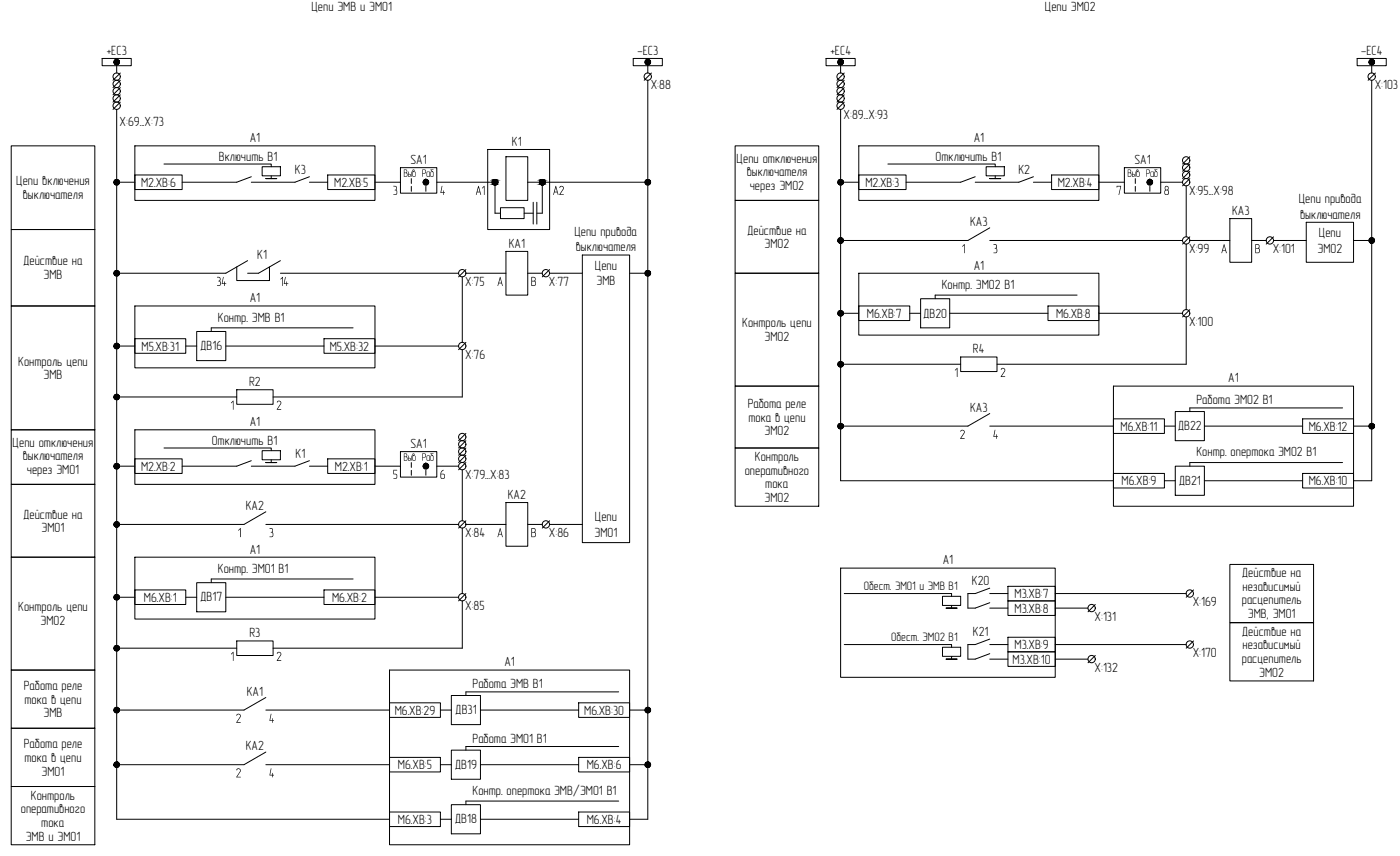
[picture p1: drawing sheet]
<svg xmlns="http://www.w3.org/2000/svg" width="385mm" height="235mm" viewBox="0 0 385 235" stroke-linecap="round" stroke-linejoin="round" font-family="sans-serif">
<g fill="none" stroke="#000" stroke-width=".27">
<path d="M28.1 16.1h8v1.9h-8zM32.1 17.1v3M174.1 16.1h8v1.9h-8zM178.1 17.1v3M227.1 16.1h8v1.9h-8zM231.1 17.1v3M373.1 16.1h8v1.9h-8zM377.1 17.1v3M32.1 30.1v194.9h75M33.1 20.1l-2 2M33.1 22.1l-2 2M33.1 24.1l-2 2"/>
<path d="M33.1 26.1l-2 2M33.1 28.1l-2 2M178.1 22.1v202.9h-5M179.1 20.1l-2 2M231.1 30.1v102h75M232.1 20.1l-2 2M232.1 22.1l-2 2M232.1 24.1l-2 2M232.1 26.1l-2 2M232.1 28.1l-2 2M377.1 22.1v110h-5M378.1 20.1l-2 2"/>
<path d="M3.1 40.1h23v23h-23zM32.1 50.1h5M37.1 48.1h13v4h-13zM37.1 40.1h66v14.9h-66zM45.1 45.1h29.5v.7M69.1 48.6l-4 1.5h-15M72.1 45.8h5v2.5h-5zM74.6 48.3v.8M76.1 49.1h-3h3M85.1 48.6l-4 1.5h-12M85.1 50.1h5M90.1 48.1h13v4h-13z"/>
<path d="M103.1 50.1h7M110.1 46.1h10v7h-10zM113.1 49.1v1.3M113.1 51.2v1.4M117.1 49.1v1.3M117.1 51.2v1.4M120.1 50.1h15M134.1 41.1h17v22h-17zM136.1 50.1v8.5h1.5M137.6 57.1h6.5v2.9h-6.5zM139.1 43h6v12h-6zM144.1 58.6h2.5"/>
<path d="M145.1 50.1h33M146.6 55.6v5.9M147.6 55.6v5.9M149.1 50.1v8.5h-1.5M202.1 40.1h23v14.9h-23zM202.1 55h23v20.1h-23zM231.1 50.1h5M236.1 40.1h66v14.9h-66zM236.1 48.1h13v4h-13zM244.1 45.1h29.5v.7M268.1 48.6l-4 1.5h-15M271.1 45.8h5v2.5h-5z"/>
<path d="M273.6 48.3v.8M275.1 49.1h-3h3M284.1 48.6l-4 1.5h-12M284.1 50.1h5M289.1 48.1h13v4h-13zM302.1 50.1h7M309.1 46.1h10v7h-10zM312.1 49.1v1.3M312.1 51.2v1.4M316.1 49.1v1.3M316.1 51.2v1.4M319.1 50.1h6"/>
<path d="M326.1 51v14.1M327.1 49.1l-2 1.9M327.1 47l-2 2.1M327.1 45.1l-2 1.9M327.1 43l-2 2.1M3.1 63.1h23v20.9h-23zM65.1 73.3v3.8h9v-3.8M68.1 71.6l-6 3.5h-30M77.1 71.6l-6 3.5h-3M77.1 75.1h49M127.1 76v18.1M128.1 74.1l-2 1.9"/>
<path d="M128.1 75.1h11M139.1 69.1h6v12h-6zM145.1 75.1h4M151.1 75.1h9M151.1 74.1l-2 1.9M160.1 70.1h13v79h-13zM173.1 75.1h5M202.1 75.1h23v31h-23zM236.1 75.1h66v16.9h-66zM272.1 62.6l-6 3.5h-35M272.1 66.1h53M326.1 67.1v18"/>
<path d="M327.1 66.1h11M327.1 65.1l-2 2M338.1 60h6v12h-6zM344.1 66.1h4M350.1 66.1h9M350.1 65.1l-2 2M359.1 61.1h13v10.9h-13zM372.1 66.1h5M3.1 84h23v34.1h-23zM32.1 95.1h5M37.1 84h66v17h-66zM37.1 93h14v4h-14z"/>
<path d="M51.1 95.1h3M54.1 91.1h8v8h-8zM62.1 95.1h27M89.1 93h14v4h-14zM97.1 90.1h-39v1M103.1 95.1h23M127.1 96v13h-52M128.1 94.1l-2 1.9M231.1 86.1h5M236.1 84h14v4h-14zM250.1 86.1h3M253.1 82.1h8v8h-8z"/>
<path d="M261.1 86.1h27M264.1 98.1h10v4h-10zM288.1 84h14v4h-14zM296.1 81.1h-39v1M302.1 86.1h23M326.1 87.1v12.9h-52M327.1 85.1l-2 2M3.1 118.1h23v14.9h-23zM32.1 109h33M37.1 118.1h66v14.9h-66zM65.1 107.1h10v4h-10zM128.1 119.1l-2 1.9"/>
<path d="M202.1 106.1h23v17h-23zM231.1 100h33M272.1 113.6l-6 3.4h-35M272.1 117h34M306.1 106.1h66v33h-66zM306.1 115.1h14v4h-14zM320.1 117h3M323.1 113h8v8h-8zM331.1 117h27M358.1 115.1h14v4h-14zM369.1 112.1h-42v.9M372.1 117h5"/>
<path d="M3.1 133h23v20.1h-23zM32.1 128.1h5M37.1 126h13v4h-13zM45.1 123.1h29.5v.7M69.1 126.6l-4 1.5h-15M72.1 123.8h5v2.5h-5zM74.6 126.3v.8M76.1 127.1h-3h3M85.1 126.6l-4 1.5h-12M85.1 128.1h5M90.1 126h13v4h-13zM103.1 128.1h7"/>
<path d="M110.1 124.1h10v7h-10zM113.1 127.1v1.3M113.1 129.2v1.4M117.1 127.1v1.3M117.1 129.2v1.4M120.1 128.1h6M127.1 129v14.1M128.1 127.1l-2 1.9M128.1 125l-2 2.1M128.1 123.1l-2 1.9M128.1 121l-2 2.1M139.1 138h6v12h-6z"/>
<path d="M202.1 123.1h23v16h-23zM306.1 130h14v4h-14zM320.1 132.1h3M323.1 128.1h8v8h-8zM331.1 132.1h27M358.1 130h14v4h-14zM369.1 127.1h-42v1M3.1 153.1h23v31h-23zM37.1 153.1h66v16.9h-66zM73.1 140.6l-6 3.5h-35M73.1 144.1h53M97.1 159h-39v1.1"/>
<path d="M127.1 145v18M128.1 144.1h11M128.1 143.1l-2 1.9M145.1 144.1h4M151.1 144.1h9M151.1 143.1l-2 1.9M231.1 156.1h59v29.9h-59zM338.1 155h23v16h-23zM32.1 164.1h5M32.1 178h33M37.1 162h14v4h-14zM51.1 164.1h3"/>
<path d="M54.1 160.1h8v8h-8zM62.1 164.1h27M65.1 176.1h10v4h-10zM89.1 162h14v4h-14zM103.1 164.1h23M127.1 165.1v12.9h-52M128.1 163l-2 2.1M232.1 163h29.5v.8M232.1 177.1h29.5v.7M259.1 163.8h5v2.5h-5zM259.1 177.8h5v2.5h-5zM261.6 166.3v.7"/>
<path d="M263.1 167h-3h3M272.1 161.6l-4 1.4h-2v4h2l4-1.4M272.1 175.6l-4 1.5h-2v4h2l4-1.5M272.1 163h5M272.1 167h5M272.1 177.1h5M277.1 161.1h13v4h-13zM277.1 165.1h13v4h-13zM277.1 175h13v4h-13zM277.1 179h13v4h-13zM290.1 163h36M290.1 167h9"/>
<path d="M290.1 177.1h36M301.1 166l-2 2.1M328.1 162l-2 2.1M328.1 176.1l-2 1.9M338.1 171h23v16h-23zM3.1 184.1h23v15.9h-23zM73.1 191.6l-6 3.4h-35M73.1 195h34M107.1 184.1h66v47.9h-66zM107.1 193.1h14v4h-14zM121.1 195h3M124.1 191h8v8h-8z"/>
<path d="M132.1 195h27M159.1 193.1h14v4h-14zM170.1 190.1h-42v.9M173.1 195h5M261.6 180.3v.8M263.1 181.1h-3h3M272.1 181.1h5M290.1 181.1h9M301.1 180.1l-2 1.9M3.1 200h23v16h-23zM3.1 216h23v16h-23zM73.1 206.6l-6 3.5h-35"/>
<path d="M73.1 210.1h34M107.1 208h14v4h-14zM121.1 210.1h3M124.1 206.1h8v8h-8zM132.1 210.1h27M159.1 208h14v4h-14zM170.1 205.1h-42v1M173.1 210.1h5M107.1 223h14v4h-14zM121.1 225h3M124.1 221h8v8h-8zM132.1 225h27"/>
<path d="M159.1 223h14v4h-14zM170.1 220h-42v1"/>
<circle cx="32.1" cy="21" r="1.01"/>
<circle cx="32.1" cy="23.1" r="1.01"/>
<circle cx="32.1" cy="25" r="1.01"/>
<circle cx="32.1" cy="27" r="1.01"/>
<circle cx="32.1" cy="29" r="1.01"/>
<circle cx="178.1" cy="21" r="1.01"/>
<circle cx="231.1" cy="21" r="1.01"/>
<circle cx="231.1" cy="25" r="1.01"/>
<circle cx="231.1" cy="27" r="1.01"/>
<circle cx="231.1" cy="29" r="1.01"/>
<circle cx="231.1" cy="23.1" r="1.01"/>
<circle cx="377" cy="21" r="1.01"/>
<circle cx="136.1" cy="50" r=".75"/>
<circle cx="149.1" cy="50" r=".75"/>
<circle cx="326.1" cy="50" r="1.01"/>
<circle cx="326.1" cy="48.1" r="1.01"/>
<circle cx="326.1" cy="44.1" r="1.01"/>
<circle cx="326.1" cy="46" r="1.01"/>
<circle cx="127.1" cy="75" r="1.01"/>
<circle cx="150" cy="75" r="1.01"/>
<circle cx="326.1" cy="66" r="1.01"/>
<circle cx="349.1" cy="66" r="1.01"/>
<circle cx="127.1" cy="95" r="1.01"/>
<circle cx="326.1" cy="86" r="1.01"/>
<circle cx="127.1" cy="128" r="1.01"/>
<circle cx="127.1" cy="122.1" r="1.01"/>
<circle cx="127.1" cy="120" r="1.01"/>
<circle cx="127.1" cy="126" r="1.01"/>
<circle cx="127.1" cy="124" r="1.01"/>
<circle cx="127.1" cy="144" r="1.01"/>
<circle cx="150" cy="144" r="1.01"/>
<circle cx="127.1" cy="164" r="1.01"/>
<circle cx="300.1" cy="167" r="1.01"/>
<circle cx="327" cy="177" r="1.01"/>
<circle cx="327" cy="163" r="1.01"/>
<circle cx="300.1" cy="181" r="1.01"/>
</g>
<g fill="#000" stroke="#000" stroke-width=".27">
<path d="M135.9 50.8h.3zM136 49.3h.2zM148.9 50.8h.3zM149 49.3h.1z"/>
<path d="M31.4 16.8l-.1 .3h.8zM31.3 17.1h.8l-.7 .2zM31.4 17.3l.1 .2 .6-.4z"/>
<path d="M31.5 17.5l.1 .2 .5-.6zM32.1 17.1l-.3 .7-.2-.1zM32.1 17.1l-.3 .7h.3z"/>
<path d="M31.6 16.4l.5 .7-.3-.8zM31.6 16.4l.5 .7-.6-.5zM31.5 16.6l-.1 .2 .7 .3z"/>
<path d="M32.1 17.1v.7h.2zM32.1 17.1l.4 .6-.2 .1zM32.1 17.1l.4 .6 .2-.2z"/>
<path d="M32.3 16.3l-.2 .8 .4-.7zM32.1 16.3h.2l-.2 .8zM31.8 16.3l.3 .8v-.8z"/>
<path d="M32.1 17.1l.6 .4 .1-.2zM32.1 17.1h.7v.2z"/>
<path d="M32.1 17.1h.7v-.3zM32.1 17.1l.6-.5 .1 .2zM32.5 16.4l-.4 .7 .6-.5z"/>
<path d="M177.3 16.8v.3h.8zM177.3 17.1h.8l-.8 .2zM177.3 17.3l.1 .2 .7-.4z"/>
<path d="M177.4 17.5l.2 .2 .5-.6zM178.1 17.1l-.3 .7-.2-.1zM178.1 17.1l-.3 .7h.3z"/>
<path d="M177.6 16.4l.5 .7-.3-.8zM177.4 16.6l.2-.2 .5 .7zM177.4 16.6l-.1 .2 .8 .3z"/>
<path d="M178.1 17.1v.7h.2zM178.1 17.1l.4 .6-.2 .1zM178.1 17.1l.4 .6 .2-.2z"/>
<path d="M178.3 16.3l-.2 .8 .4-.7zM178.1 16.3h.2l-.2 .8zM177.8 16.3l.3 .8v-.8z"/>
<path d="M178.1 17.1l.6 .4 .1-.2zM178.1 17.1h.7v.2z"/>
<path d="M178.1 17.1h.7v-.3zM178.1 17.1l.6-.5 .1 .2zM178.5 16.4l-.4 .7 .6-.5z"/>
<path d="M230.3 16.8v.3h.8zM230.3 17.1h.8l-.8 .2zM230.3 17.3l.2 .2 .6-.4z"/>
<path d="M230.5 17.5l.1 .2 .5-.6zM231.1 17.1l-.3 .7-.2-.1zM231.1 17.1l-.3 .7h.3z"/>
<path d="M230.6 16.4l.5 .7-.3-.8zM230.5 16.6l.1-.2 .5 .7zM230.5 16.6l-.2 .2 .8 .3z"/>
<path d="M231.1 17.1v.7h.2zM231.1 17.1l.4 .6-.2 .1zM231.1 17.1l.4 .6 .2-.2z"/>
<path d="M231.3 16.3l-.2 .8 .4-.7zM231.1 16.3h.2l-.2 .8zM230.8 16.3l.3 .8v-.8z"/>
<path d="M231.1 17.1l.6 .4 .1-.2zM231.1 17.1h.7v.2z"/>
<path d="M231.1 17.1h.7v-.3zM231.1 17.1l.6-.5 .1 .2zM231.5 16.4l-.4 .7 .6-.5z"/>
<path d="M376.4 16.8l-.1 .3h.8zM376.3 17.1h.8l-.7 .2zM376.4 17.3l.1 .2 .6-.4z"/>
<path d="M376.5 17.5l.1 .2 .5-.6zM377.1 17.1l-.3 .7-.2-.1zM377.1 17.1l-.3 .7h.3z"/>
<path d="M376.6 16.4l.5 .7-.3-.8zM376.5 16.6l.1-.2 .5 .7zM376.5 16.6l-.1 .2 .7 .3z"/>
<path d="M377.1 17.1v.7h.2zM377.1 17.1l.4 .6-.2 .1zM377.1 17.1l.4 .6 .2-.2z"/>
<path d="M377.3 16.3l-.2 .8 .4-.7zM377.1 16.3h.2l-.2 .8zM376.8 16.3l.3 .8v-.8z"/>
<path d="M377.1 17.1l.6 .4 .1-.2zM377.1 17.1h.7v.2z"/>
<path d="M377.1 17.1h.7v-.3zM377.1 17.1l.6-.5 .1 .2zM377.5 16.4l-.4 .7 .6-.5z"/>
<path d="M31.4 49.8l-.1 .3h.8zM31.3 50.1h.8l-.7 .2zM31.4 50.3l.1 .2 .6-.4z"/>
<path d="M31.5 50.5l.1 .2 .5-.6zM32.1 50.1l-.3 .7-.2-.1zM32.1 50.1l-.3 .7h.3z"/>
<path d="M31.6 49.4l.5 .7-.3-.8zM31.6 49.4l.5 .7-.6-.5zM31.5 49.6l-.1 .2 .7 .3z"/>
<path d="M32.1 50.1v.7h.2zM32.1 50.1l.4 .6-.2 .1zM32.1 50.1l.4 .6 .2-.2z"/>
<path d="M32.3 49.3l-.2 .8 .4-.7zM32.1 49.3h.2l-.2 .8zM31.8 49.3l.3 .8v-.8z"/>
<path d="M32.1 50.1l.6 .4 .1-.2zM32.1 50.1h.7v.2z"/>
<path d="M32.1 50.1h.7v-.3zM32.1 50.1l.6-.5 .1 .2zM32.5 49.4l-.4 .7 .6-.5z"/>
<path d="M116.4 49.8l-.1 .3h.8zM116.3 50.1h.8l-.7 .2zM116.4 50.3l.1 .2 .6-.4z"/>
<path d="M116.5 50.5l.1 .2 .5-.6zM117.1 50.1l-.3 .7-.2-.1zM117.1 50.1l-.3 .7h.3z"/>
<path d="M116.6 49.4l.5 .7-.3-.8zM116.6 49.4l.5 .7-.6-.5zM116.5 49.6l-.1 .2 .7 .3z"/>
<path d="M117.1 50.1v.7h.2zM117.1 50.1l.4 .6-.2 .1zM117.1 50.1l.4 .6 .2-.2z"/>
<path d="M117.3 49.3l-.2 .8 .4-.7zM117.1 49.3h.2l-.2 .8zM116.8 49.3l.3 .8v-.8z"/>
<path d="M117.1 50.1l.6 .4 .1-.2zM117.1 50.1h.7v.2z"/>
<path d="M117.1 50.1h.7v-.3zM117.1 50.1l.6-.5 .1 .2zM117.5 49.4l-.4 .7 .6-.5z"/>
<path d="M135.9 50.8h.3zM136 50.8h.2z"/>
<path d="M136 49.3h.2zM135.9 49.3h.3z"/>
<path d="M135.9 49.3l.4 .1zM135.8 49.4h.5z"/>
<path d="M135.8 49.4h.6zM135.8 49.4h.6z"/>
<path d="M135.8 50.8h.5zM135.8 50.8h.4z"/>
<path d="M135.8 49.4h.6zM135.7 49.4h.7z"/>
<path d="M135.8 50.7h.6zM135.8 50.7l.5 .1z"/>
<path d="M135.7 49.4h.8zM135.7 49.4h.8z"/>
<path d="M135.7 50.7h.7zM135.7 50.7h.7z"/>
<path d="M135.6 49.4l1 .1zM135.6 49.5h1z"/>
<path d="M135.6 50.7h.9zM135.6 50.7h.8z"/>
<path d="M135.6 49.5h1zM135.5 49.5h1.1z"/>
<path d="M135.6 50.6h1zM135.6 50.6l.9 .1z"/>
<path d="M135.5 49.5l1.2 .1zM135.5 49.5l1.2 .1z"/>
<path d="M135.5 50.6h1.1zM135.5 50.6h1.1z"/>
<path d="M135.5 49.6l1.2 .1zM135.5 49.6l1.2 .1z"/>
<path d="M135.5 50.5h1.2zM135.5 50.5l1.1 .1z"/>
<path d="M135.4 49.7h1.3zM135.4 49.7h1.3z"/>
<path d="M135.4 50.5h1.3zM135.4 50.5h1.3z"/>
<path d="M135.4 49.7l1.4 .1zM135.4 49.7l1.4 .1z"/>
<path d="M135.4 50.4h1.3zM135.4 50.4l1.3 .1z"/>
<path d="M135.4 49.8h1.4zM135.4 49.8h1.4z"/>
<path d="M135.4 50.3h1.4zM135.4 50.3l1.3 .1z"/>
<path d="M135.3 49.8l1.5 .1zM135.3 49.8l1.5 .1z"/>
<path d="M135.3 50.3h1.5zM135.3 50.3h1.5z"/>
<path d="M135.3 49.9l1.5 .1zM135.3 49.9l1.5 .1z"/>
<path d="M135.3 50l1.5 .1zM135.3 50l1.5 .1z"/>
<path d="M135.3 50.1h1.5zM135.3 50.1h1.5z"/>
<path d="M135.3 50.1l1.5 .1zM135.3 50.1l1.5 .1z"/>
<path d="M135.3 50.2h1.5zM135.3 50.2l1.5 .1z"/>
<path d="M148.9 50.8h.2zM149 50.8h.1z"/>
<path d="M149 49.3h.2zM148.9 49.3h.3z"/>
<path d="M148.9 49.3l.4 .1zM148.8 49.4h.5z"/>
<path d="M148.8 49.4h.6zM148.8 49.4h.6z"/>
<path d="M148.8 50.8h.5zM148.8 50.8h.4z"/>
<path d="M148.8 49.4h.6zM148.7 49.4h.7z"/>
<path d="M148.8 50.7h.6zM148.8 50.7l.5 .1z"/>
<path d="M148.7 49.4h.8zM148.7 49.4h.8z"/>
<path d="M148.7 50.7h.7zM148.7 50.7h.7z"/>
<path d="M148.6 49.4l1 .1zM148.6 49.5h1z"/>
<path d="M148.6 50.7h.9zM148.6 50.7h.8z"/>
<path d="M148.6 49.5h1zM148.6 49.5h1z"/>
<path d="M148.6 50.6h1zM148.6 50.6l.9 .1z"/>
<path d="M148.5 49.5l1.2 .1zM148.5 49.6h1.2z"/>
<path d="M148.5 50.6h1.1zM148.5 50.6h1.1z"/>
<path d="M148.5 49.6l1.2 .1zM148.5 49.6l1.2 .1z"/>
<path d="M148.5 50.5h1.2zM148.5 50.5l1.1 .1z"/>
<path d="M148.4 49.7h1.3zM148.4 49.7h1.3z"/>
<path d="M148.4 50.5h1.3zM148.4 50.5h1.3z"/>
<path d="M148.4 49.7l1.4 .1zM148.4 49.7l1.4 .1z"/>
<path d="M148.4 50.4h1.3zM148.4 50.4l1.3 .1z"/>
<path d="M148.4 49.8h1.4zM148.4 49.8h1.4z"/>
<path d="M148.4 50.3h1.4zM148.4 50.3l1.3 .1z"/>
<path d="M148.3 49.8l1.5 .1zM148.3 49.8l1.5 .1z"/>
<path d="M148.3 50.3h1.5zM148.3 50.3h1.5z"/>
<path d="M148.3 49.9l1.5 .1zM148.3 49.9l1.5 .1z"/>
<path d="M148.3 50l1.5 .1zM148.3 50l1.5 .1z"/>
<path d="M148.3 50.1h1.5zM148.3 50.1h1.5z"/>
<path d="M148.3 50.1l1.5 .1zM148.3 50.1l1.5 .1z"/>
<path d="M148.3 50.2h1.5zM148.3 50.2l1.5 .1z"/>
<path d="M177.3 49.8v.3h.8zM177.3 50.1h.8l-.8 .2zM177.3 50.3l.1 .2 .7-.4z"/>
<path d="M177.4 50.5l.2 .2 .5-.6zM178.1 50.1l-.3 .7-.2-.1zM178.1 50.1l-.3 .7h.3z"/>
<path d="M177.6 49.4l.5 .7-.3-.8zM177.6 49.4l.5 .7-.7-.5zM177.4 49.6l-.1 .2 .8 .3z"/>
<path d="M178.1 50.1v.7h.2zM178.1 50.1l.4 .6-.2 .1zM178.1 50.1l.4 .6 .2-.2z"/>
<path d="M178.3 49.3l-.2 .8 .4-.7zM178.1 49.3h.2l-.2 .8zM177.8 49.3l.3 .8v-.8z"/>
<path d="M178.1 50.1l.6 .4 .1-.2zM178.1 50.1h.7v.2z"/>
<path d="M178.1 50.1h.7v-.3zM178.1 50.1l.6-.5 .1 .2zM178.5 49.4l-.4 .7 .6-.5z"/>
<path d="M230.3 49.8v.3h.8zM230.3 50.1h.8l-.8 .2zM230.3 50.3l.2 .2 .6-.4z"/>
<path d="M230.5 50.5l.1 .2 .5-.6zM231.1 50.1l-.3 .7-.2-.1zM231.1 50.1l-.3 .7h.3z"/>
<path d="M230.6 49.4l.5 .7-.3-.8zM230.6 49.4l.5 .7-.6-.5zM230.5 49.6l-.2 .2 .8 .3z"/>
<path d="M231.1 50.1v.7h.2zM231.1 50.1l.4 .6-.2 .1zM231.1 50.1l.4 .6 .2-.2z"/>
<path d="M231.3 49.3l-.2 .8 .4-.7zM231.1 49.3h.2l-.2 .8zM230.8 49.3l.3 .8v-.8z"/>
<path d="M231.1 50.1l.6 .4 .1-.2zM231.1 50.1h.7v.2z"/>
<path d="M231.1 50.1h.7v-.3zM231.1 50.1l.6-.5 .1 .2zM231.5 49.4l-.4 .7 .6-.5z"/>
<path d="M315.4 49.8l-.1 .3h.8zM315.3 50.1h.8l-.7 .2zM315.4 50.3l.1 .2 .6-.4z"/>
<path d="M315.5 50.5l.1 .2 .5-.6zM316.1 50.1l-.3 .7-.2-.1zM316.1 50.1l-.3 .7h.3z"/>
<path d="M315.6 49.4l.5 .7-.3-.8zM315.6 49.4l.5 .7-.6-.5zM315.5 49.6l-.1 .2 .7 .3z"/>
<path d="M316.1 50.1v.7h.2zM316.1 50.1l.4 .6-.2 .1zM316.1 50.1l.4 .6 .2-.2z"/>
<path d="M316.3 49.3l-.2 .8 .4-.7zM316.1 49.3h.2l-.2 .8zM315.8 49.3l.3 .8v-.8z"/>
<path d="M316.1 50.1l.6 .4 .1-.2zM316.1 50.1h.7v.2z"/>
<path d="M316.1 50.1h.7v-.3zM316.1 50.1l.6-.5 .1 .2zM316.5 49.4l-.4 .7 .6-.5z"/>
<path d="M31.4 74.8l-.1 .3h.8zM31.3 75.1h.8l-.7 .2zM31.4 75.3l.1 .2 .6-.4z"/>
<path d="M31.5 75.5l.1 .2 .5-.6zM32.1 75.1l-.3 .7-.2-.1zM32.1 75.1l-.3 .7h.3z"/>
<path d="M31.6 74.4l.5 .7-.3-.8zM31.6 74.4l.5 .7-.6-.5zM31.5 74.6l-.1 .2 .7 .3z"/>
<path d="M32.1 75.1v.7h.2zM32.1 75.1l.4 .6-.2 .1zM32.1 75.1l.4 .6 .2-.2z"/>
<path d="M32.3 74.3l-.2 .8 .4-.7zM32.1 74.3h.2l-.2 .8zM31.8 74.3l.3 .8v-.8z"/>
<path d="M32.1 75.1l.6 .4 .1-.2zM32.1 75.1h.7v.2z"/>
<path d="M32.1 75.1h.7v-.3zM32.1 75.1l.6-.5 .1 .2zM32.5 74.4l-.4 .7 .6-.5z"/>
<path d="M177.3 74.8v.3h.8zM177.3 75.1h.8l-.8 .2zM177.3 75.3l.1 .2 .7-.4z"/>
<path d="M177.4 75.5l.2 .2 .5-.6zM178.1 75.1l-.3 .7-.2-.1zM178.1 75.1l-.3 .7h.3z"/>
<path d="M177.6 74.4l.5 .7-.3-.8zM177.6 74.4l.5 .7-.7-.5zM177.4 74.6l-.1 .2 .8 .3z"/>
<path d="M178.1 75.1v.7h.2zM178.1 75.1l.4 .6-.2 .1zM178.1 75.1l.4 .6 .2-.2z"/>
<path d="M178.3 74.3l-.2 .8 .4-.7zM178.1 74.3h.2l-.2 .8zM177.8 74.3l.3 .8v-.8z"/>
<path d="M178.1 75.1l.6 .4 .1-.2zM178.1 75.1h.7v.2z"/>
<path d="M178.1 75.1h.7v-.3zM178.1 75.1l.6-.5 .1 .2zM178.5 74.4l-.4 .7 .6-.5z"/>
<path d="M230.3 65.8v.3h.8zM230.3 66.1h.8l-.8 .2zM230.3 66.3l.2 .2 .6-.4z"/>
<path d="M230.5 66.5l.1 .2 .5-.6zM231.1 66.1l-.3 .7-.2-.1zM231.1 66.1l-.3 .7h.3z"/>
<path d="M230.6 65.4l.5 .7-.3-.8zM230.6 65.4l.5 .7-.6-.5zM230.5 65.6l-.2 .2 .8 .3z"/>
<path d="M231.1 66.1v.7h.2zM231.1 66.1l.4 .6-.2 .1zM231.1 66.1l.4 .6 .2-.2z"/>
<path d="M231.3 65.3l-.2 .8 .4-.7zM231.1 65.3h.2l-.2 .8zM230.8 65.3l.3 .8v-.8z"/>
<path d="M231.1 66.1l.6 .4 .1-.2zM231.1 66.1h.7v.2z"/>
<path d="M231.1 66.1h.7v-.3zM231.1 66.1l.6-.5 .1 .2zM231.5 65.4l-.4 .7 .6-.5z"/>
<path d="M376.4 65.8l-.1 .3h.8zM376.3 66.1h.8l-.7 .2zM376.4 66.3l.1 .2 .6-.4z"/>
<path d="M376.5 66.5l.1 .2 .5-.6zM377.1 66.1l-.3 .7-.2-.1zM377.1 66.1l-.3 .7h.3z"/>
<path d="M376.6 65.4l.5 .7-.3-.8zM376.6 65.4l.5 .7-.6-.5zM376.5 65.6l-.1 .2 .7 .3z"/>
<path d="M377.1 66.1v.7h.2zM377.1 66.1l.4 .6-.2 .1zM377.1 66.1l.4 .6 .2-.2z"/>
<path d="M377.3 65.3l-.2 .8 .4-.7zM377.1 65.3h.2l-.2 .8zM376.8 65.3l.3 .8v-.8z"/>
<path d="M377.1 66.1l.6 .4 .1-.2zM377.1 66.1h.7v.2z"/>
<path d="M377.1 66.1h.7v-.3zM377.1 66.1l.6-.5 .1 .2zM377.5 65.4l-.4 .7 .6-.5z"/>
<path d="M31.4 94.8l-.1 .3h.8zM31.3 95.1h.8l-.7 .2zM31.4 95.3l.1 .2 .6-.4z"/>
<path d="M31.5 95.5l.1 .2 .5-.6zM32.1 95.1l-.3 .7-.2-.1zM32.1 95.1l-.3 .7h.3z"/>
<path d="M31.6 94.4l.5 .7-.3-.8zM31.6 94.4l.5 .7-.6-.5zM31.5 94.6l-.1 .2 .7 .3z"/>
<path d="M32.1 95.1v.7h.2zM32.1 95.1l.4 .6-.2 .1zM32.1 95.1l.4 .6 .2-.2z"/>
<path d="M32.3 94.3l-.2 .8 .4-.7zM32.1 94.3h.2l-.2 .8zM31.8 94.3l.3 .8v-.8z"/>
<path d="M32.1 95.1l.6 .4 .1-.2zM32.1 95.1h.7v.2z"/>
<path d="M32.1 95.1h.7v-.3zM32.1 95.1l.6-.5 .1 .2zM32.5 94.4l-.4 .7 .6-.5z"/>
<path d="M230.3 85.8v.3h.8zM230.3 86.1h.8l-.8 .2zM230.3 86.3l.2 .2 .6-.4z"/>
<path d="M230.3 99.8v.2h.8zM230.3 100h.8l-.8 .3zM230.3 100.3l.2 .2 .6-.5z"/>
<path d="M230.5 86.5l.1 .2 .5-.6zM231.1 86.1l-.3 .7-.2-.1zM231.1 86.1l-.3 .7h.3z"/>
<path d="M230.6 85.4l.5 .7-.3-.8zM230.6 85.4l.5 .7-.6-.5zM230.5 85.6l-.2 .2 .8 .3z"/>
<path d="M230.6 99.5l.5 .5-.3-.7zM230.5 99.6l.1-.1 .5 .5zM230.5 99.6l-.2 .2 .8 .2z"/>
<path d="M231.1 86.1v.7h.2zM231.1 86.1l.4 .6-.2 .1zM231.1 86.1l.4 .6 .2-.2z"/>
<path d="M231.3 85.3l-.2 .8 .4-.7zM231.1 85.3h.2l-.2 .8zM230.8 85.3l.3 .8v-.8z"/>
<path d="M231.3 99.3l-.2 .7 .4-.5zM231.1 99.3h.2l-.2 .7zM230.8 99.3l.3 .7v-.7z"/>
<path d="M231.1 86.1l.6 .4 .1-.2zM231.1 86.1h.7v.2z"/>
<path d="M231.1 86.1h.7v-.3zM231.1 86.1l.6-.5 .1 .2zM231.5 85.4l-.4 .7 .6-.5z"/>
<path d="M31.4 108.8l-.1 .2h.8zM31.3 109h.8l-.7 .3zM31.4 109.3l.1 .2 .6-.5z"/>
<path d="M31.5 109.5l.1 .2 .5-.7zM32.1 109l-.3 .8-.2-.1zM32.1 109l-.3 .8h.3z"/>
<path d="M31.6 108.5l.5 .5-.3-.7zM31.6 108.5l.5 .5-.6-.4zM31.5 108.6l-.1 .2 .7 .2z"/>
<path d="M32.1 109v.8h.2zM32.1 109l.4 .7-.2 .1zM32.1 109l.4 .7 .2-.2z"/>
<path d="M32.3 108.3l-.2 .7 .4-.5zM32.1 108.3h.2l-.2 .7zM31.8 108.3l.3 .7v-.7z"/>
<path d="M32.1 109l.6 .5 .1-.2zM32.1 109h.7v.3z"/>
<path d="M32.1 109h.7v-.2zM32.1 109l.6-.4 .1 .2zM32.5 108.5l-.4 .5 .6-.4z"/>
<path d="M230.3 116.8v.2h.8zM230.3 117h.8l-.8 .3zM230.3 117.3l.2 .2 .6-.5z"/>
<path d="M230.5 100.5l.1 .2 .5-.7zM231.1 100l-.3 .8-.2-.1zM231.1 100l-.3 .8h.3z"/>
<path d="M230.5 117.5l.1 .2 .5-.7zM231.1 117l-.3 .8-.2-.1zM231.1 117l-.3 .8h.3z"/>
<path d="M230.6 116.5l.5 .5-.3-.7zM230.5 116.6l.1-.1 .5 .5zM230.5 116.6l-.2 .2 .8 .2z"/>
<path d="M231.1 100v.8h.2zM231.1 100l.4 .7-.2 .1zM231.1 100l.4 .7 .2-.2z"/>
<path d="M231.1 117v.8h.2zM231.1 117l.4 .7-.2 .1zM231.1 117l.4 .7 .2-.2z"/>
<path d="M231.3 116.3l-.2 .7 .4-.5zM231.1 116.3h.2l-.2 .7zM230.8 116.3l.3 .7v-.7z"/>
<path d="M231.1 100l.6 .5 .1-.2zM231.1 100h.7v.3z"/>
<path d="M231.1 117l.6 .5 .1-.2zM231.1 117h.7v.3z"/>
<path d="M231.1 100h.7v-.2zM231.1 100l.6-.4 .1 .2zM231.5 99.5l-.4 .5 .6-.4z"/>
<path d="M231.1 117h.7v-.2zM231.1 117l.6-.4 .1 .2zM231.5 116.5l-.4 .5 .6-.4z"/>
<path d="M376.4 116.8l-.1 .2h.8zM376.3 117h.8l-.7 .3zM376.4 117.3l.1 .2 .6-.5z"/>
<path d="M376.5 117.5l.1 .2 .5-.7zM377.1 117l-.3 .8-.2-.1zM377.1 117l-.3 .8h.3z"/>
<path d="M376.6 116.5l.5 .5-.3-.7zM376.5 116.6l.1-.1 .5 .5zM376.5 116.6l-.1 .2 .7 .2z"/>
<path d="M377.1 117v.8h.2zM377.1 117l.4 .7-.2 .1zM377.1 117l.4 .7 .2-.2z"/>
<path d="M377.3 116.3l-.2 .7 .4-.5zM377.1 116.3h.2l-.2 .7zM376.8 116.3l.3 .7v-.7z"/>
<path d="M377.1 117l.6 .5 .1-.2zM377.1 117h.7v.3z"/>
<path d="M377.1 117h.7v-.2zM377.1 117l.6-.4 .1 .2zM377.5 116.5l-.4 .5 .6-.4z"/>
<path d="M31.4 127.8l-.1 .3h.8zM31.3 128.1h.8l-.7 .2zM31.4 128.3l.1 .2 .6-.4z"/>
<path d="M31.5 128.5l.1 .2 .5-.6zM32.1 128.1l-.3 .7-.2-.1zM32.1 128.1l-.3 .7h.3z"/>
<path d="M31.6 127.4l.5 .7-.3-.8zM31.6 127.4l.5 .7-.6-.5zM31.5 127.6l-.1 .2 .7 .3z"/>
<path d="M32.1 128.1v.7h.2zM32.1 128.1l.4 .6-.2 .1zM32.1 128.1l.4 .6 .2-.2z"/>
<path d="M32.3 127.3l-.2 .8 .4-.7zM32.1 127.3h.2l-.2 .8zM31.8 127.3l.3 .8v-.8z"/>
<path d="M32.1 128.1l.6 .4 .1-.2zM32.1 128.1h.7v.2z"/>
<path d="M32.1 128.1h.7v-.3zM32.1 128.1l.6-.5 .1 .2zM32.5 127.4l-.4 .7 .6-.5z"/>
<path d="M116.4 127.8l-.1 .3h.8zM116.3 128.1h.8l-.7 .2zM116.4 128.3l.1 .2 .6-.4z"/>
<path d="M116.5 128.5l.1 .2 .5-.6zM117.1 128.1l-.3 .7-.2-.1zM117.1 128.1l-.3 .7h.3z"/>
<path d="M116.6 127.4l.5 .7-.3-.8zM116.6 127.4l.5 .7-.6-.5zM116.5 127.6l-.1 .2 .7 .3z"/>
<path d="M117.1 128.1v.7h.2zM117.1 128.1l.4 .6-.2 .1zM117.1 128.1l.4 .6 .2-.2z"/>
<path d="M117.3 127.3l-.2 .8 .4-.7zM117.1 127.3h.2l-.2 .8zM116.8 127.3l.3 .8v-.8z"/>
<path d="M117.1 128.1l.6 .4 .1-.2zM117.1 128.1h.7v.2z"/>
<path d="M117.1 128.1h.7v-.3zM117.1 128.1l.6-.5 .1 .2zM117.5 127.4l-.4 .7 .6-.5z"/>
<path d="M31.4 143.8l-.1 .3h.8zM31.3 144.1h.8l-.7 .2zM31.4 144.3l.1 .2 .6-.4z"/>
<path d="M31.5 144.5l.1 .1 .5-.5zM32.1 144.1l-.3 .7-.2-.2zM32.1 144.1l-.3 .7h.3z"/>
<path d="M31.6 143.4l.5 .7-.3-.8zM31.6 143.4l.5 .7-.6-.5zM31.5 143.6l-.1 .2 .7 .3z"/>
<path d="M32.1 144.1v.7h.2zM32.1 144.1l.4 .5-.2 .2zM32.1 144.1l.4 .5 .2-.1z"/>
<path d="M32.3 143.3l-.2 .8 .4-.7zM32.1 143.3h.2l-.2 .8zM31.8 143.3l.3 .8v-.8z"/>
<path d="M32.1 144.1l.6 .4 .1-.2zM32.1 144.1h.7v.2z"/>
<path d="M32.1 144.1h.7v-.3zM32.1 144.1l.6-.5 .1 .2zM32.5 143.4l-.4 .7 .6-.5z"/>
<path d="M31.4 163.8l-.1 .3h.8zM31.3 164.1h.8l-.7 .2zM31.4 164.3l.1 .2 .6-.4z"/>
<path d="M31.4 177.8l-.1 .2h.8zM31.3 178h.8l-.7 .3zM31.4 178.3l.1 .2 .6-.5z"/>
<path d="M31.5 164.5l.1 .2 .5-.6zM32.1 164.1l-.3 .7-.2-.1zM32.1 164.1l-.3 .7h.3z"/>
<path d="M31.5 178.5l.1 .2 .5-.7zM32.1 178l-.3 .8-.2-.1zM32.1 178l-.3 .8h.3z"/>
<path d="M31.6 163.4l.5 .7-.3-.8zM31.6 163.4l.5 .7-.6-.5zM31.5 163.6l-.1 .2 .7 .3z"/>
<path d="M31.6 177.4l.5 .6-.3-.7zM31.6 177.4l.5 .6-.6-.4zM31.5 177.6l-.1 .2 .7 .2z"/>
<path d="M32.1 164.1v.7h.2zM32.1 164.1l.4 .6-.2 .1zM32.1 164.1l.4 .6 .2-.2z"/>
<path d="M32.1 178v.8h.2zM32.1 178l.4 .7-.2 .1zM32.1 178l.4 .7 .2-.2z"/>
<path d="M32.3 163.3l-.2 .8 .4-.7zM32.1 163.3h.2l-.2 .8zM31.8 163.3l.3 .8v-.8z"/>
<path d="M32.3 177.3l-.2 .7 .4-.6zM32.1 177.3h.2l-.2 .7zM31.8 177.3l.3 .7v-.7z"/>
<path d="M32.1 164.1l.6 .4 .1-.2zM32.1 164.1h.7v.2z"/>
<path d="M32.1 178l.6 .5 .1-.2zM32.1 178h.7v.3z"/>
<path d="M32.1 164.1h.7v-.3zM32.1 164.1l.6-.5 .1 .2zM32.5 163.4l-.4 .7 .6-.5z"/>
<path d="M32.1 178h.7v-.2zM32.1 178l.6-.4 .1 .2zM32.5 177.4l-.4 .6 .6-.4z"/>
<path d="M31.4 194.8l-.1 .2h.8zM31.3 195h.8l-.7 .3zM31.4 195.3l.1 .2 .6-.5z"/>
<path d="M31.5 195.5l.1 .2 .5-.7zM32.1 195l-.3 .8-.2-.1zM32.1 195l-.3 .8h.3z"/>
<path d="M31.6 194.5l.5 .5-.3-.7zM31.5 194.6l.1-.1 .5 .5zM31.5 194.6l-.1 .2 .7 .2z"/>
<path d="M32.1 195v.8h.2zM32.1 195l.4 .7-.2 .1zM32.1 195l.4 .7 .2-.2z"/>
<path d="M32.3 194.3l-.2 .7 .4-.5zM32.1 194.3h.2l-.2 .7zM31.8 194.3l.3 .7v-.7z"/>
<path d="M32.1 195l.6 .5 .1-.2zM32.1 195h.7v.3z"/>
<path d="M32.1 195h.7v-.2zM32.1 195l.6-.4 .1 .2zM32.5 194.5l-.4 .5 .6-.4z"/>
<path d="M177.3 194.8v.2h.8zM177.3 195h.8l-.8 .3zM177.3 195.3l.1 .2 .7-.5z"/>
<path d="M177.4 195.5l.2 .2 .5-.7zM178.1 195l-.3 .8-.2-.1zM178.1 195l-.3 .8h.3z"/>
<path d="M177.6 194.5l.5 .5-.3-.7zM177.4 194.6l.2-.1 .5 .5zM177.4 194.6l-.1 .2 .8 .2z"/>
<path d="M178.1 195v.8h.2zM178.1 195l.4 .7-.2 .1zM178.1 195l.4 .7 .2-.2z"/>
<path d="M178.3 194.3l-.2 .7 .4-.5zM178.1 194.3h.2l-.2 .7zM177.8 194.3l.3 .7v-.7z"/>
<path d="M178.1 195l.6 .5 .1-.2zM178.1 195h.7v.3z"/>
<path d="M178.1 195h.7v-.2zM178.1 195l.6-.4 .1 .2zM178.5 194.5l-.4 .5 .6-.4z"/>
<path d="M31.4 209.8l-.1 .3h.8zM31.3 210.1h.8l-.7 .2zM31.4 210.3l.1 .2 .6-.4z"/>
<path d="M31.5 210.5l.1 .1 .5-.5zM32.1 210.1l-.3 .7-.2-.2zM32.1 210.1l-.3 .7h.3z"/>
<path d="M31.6 209.4l.5 .7-.3-.8zM31.6 209.4l.5 .7-.6-.5zM31.5 209.6l-.1 .2 .7 .3z"/>
<path d="M32.1 210.1v.7h.2zM32.1 210.1l.4 .5-.2 .2zM32.1 210.1l.4 .5 .2-.1z"/>
<path d="M32.3 209.3l-.2 .8 .4-.7zM32.1 209.3h.2l-.2 .8zM31.8 209.3l.3 .8v-.8z"/>
<path d="M32.1 210.1l.6 .4 .1-.2zM32.1 210.1h.7v.2z"/>
<path d="M32.1 210.1h.7v-.3zM32.1 210.1l.6-.5 .1 .2zM32.5 209.4l-.4 .7 .6-.5z"/>
<path d="M177.3 209.8v.3h.8zM177.3 210.1h.8l-.8 .2zM177.3 210.3l.1 .2 .7-.4z"/>
<path d="M177.4 210.5l.2 .1 .5-.5zM178.1 210.1l-.3 .7-.2-.2zM178.1 210.1l-.3 .7h.3z"/>
<path d="M177.6 209.4l.5 .7-.3-.8zM177.6 209.4l.5 .7-.7-.5zM177.4 209.6l-.1 .2 .8 .3z"/>
<path d="M178.1 210.1v.7h.2zM178.1 210.1l.4 .5-.2 .2zM178.1 210.1l.4 .5 .2-.1z"/>
<path d="M178.3 209.3l-.2 .8 .4-.7zM178.1 209.3h.2l-.2 .8zM177.8 209.3l.3 .8v-.8z"/>
<path d="M178.1 210.1l.6 .4 .1-.2zM178.1 210.1h.7v.2z"/>
<path d="M178.1 210.1h.7v-.3zM178.1 210.1l.6-.5 .1 .2zM178.5 209.4l-.4 .7 .6-.5z"/>
</g>
<g font-size="3.7">
<text x="85.6" y="3.1">Цепи ЭМВ и ЭМО1</text>
<text x="287.2" y="3.1">Цепи ЭМО2</text>
<text x="29.3" y="15.1">+EC3</text>
<text x="175.2" y="15.1">-EC3</text>
<text x="228.2" y="15.1">+EC4</text>
<text x="374.2" y="15.1">-EC4</text>
<text x="178.9" y="24.6">X:88</text>
<text x="377.9" y="24.6">X:103</text>
<text x="32.9" y="34.6">X:69...X:73</text>
<text x="231.9" y="32.6">X:89...X:93</text>
<text x="68.6" y="39">A1</text>
<text x="140.7" y="40.1">K1</text>
<text x="267.6" y="39">A1</text>
<text x="60.2" y="44.3">Включить В1</text>
<text x="81.1" y="47.8">K3</text>
<text x="112.8" y="45.1">SA1</text>
<text x="202.5" y="44.7">Цепи отключения</text>
<text x="257.2" y="44.3">Отключить В1</text>
<text x="279.9" y="47.8">K2</text>
<text x="311.8" y="45.1">SA1</text>
<text x="4.5" y="50.9">Цепи включения</text>
<text x="38.8" y="51.3">M2.XВ:6</text>
<text x="91.9" y="51.3">M2.XВ:5</text>
<text x="107.9" y="53.5">3</text>
<text x="120.9" y="53.5">4</text>
<text x="130.7" y="53.5">A1</text>
<text x="151.9" y="53.5">A2</text>
<text x="205.3" y="48.4">выключателя</text>
<text x="206.1" y="52.2">через ЭМО2</text>
<text x="237.9" y="51.3">M2.XВ:3</text>
<text x="290.8" y="51.3">M2.XВ:4</text>
<text x="306.8" y="53.5">7</text>
<text x="319.9" y="53.5">8</text>
<text x="326.9" y="53.6">X:95...X:98</text>
<text x="6.3" y="54.7">выключателя</text>
<text x="338.7" y="59">KA3</text>
<text x="357" y="55.9">Цепи привода</text>
<text x="157.9" y="64.9">Цепи привода</text>
<text x="205.3" y="64.4">Действие на</text>
<text x="266.6" y="62.1">KA3</text>
<text x="357.4" y="60">выключателя</text>
<text x="362.5" y="65.2">Цепи</text>
<text x="70.7" y="71.1">K1</text>
<text x="139.8" y="68">KA1</text>
<text x="158.3" y="69">выключателя</text>
<text x="210.2" y="68.2">ЭМО2</text>
<text x="264.3" y="69.5">1</text>
<text x="272.9" y="69.5">3</text>
<text x="326.9" y="69.6">X:99</text>
<text x="335.6" y="69.5">А</text>
<text x="344.9" y="69.5">B</text>
<text x="349.9" y="69.6">X:101</text>
<text x="362.1" y="69.4">ЭМО2</text>
<text x="6.3" y="72.9">Действие на</text>
<text x="12" y="76.7">ЭМВ</text>
<text x="163.5" y="74.2">Цепи</text>
<text x="267.6" y="74.1">A1</text>
<text x="59.5" y="78.6">34</text>
<text x="68.6" y="83.1">A1</text>
<text x="76.9" y="78.6">14</text>
<text x="127.9" y="78.6">X:75</text>
<text x="136.6" y="78.5">А</text>
<text x="145.9" y="78.6">B</text>
<text x="150.9" y="78.6">X:77</text>
<text x="164" y="78.4">ЭМВ</text>
<text x="258.9" y="79.3">Контр. ЭМО2 В1</text>
<text x="59.9" y="88.3">Контр. ЭМВ В1</text>
<text x="204" y="89.9">Контроль цепи</text>
<text x="238.3" y="87.3">M6.XВ:7</text>
<text x="253.8" y="87.2">ДВ20</text>
<text x="290.3" y="87.3">M6.XВ:8</text>
<text x="326.9" y="89.6">X:100</text>
<text x="210.2" y="93.7">ЭМО2</text>
<text x="5" y="100.4">Контроль цепи</text>
<text x="38.9" y="96.3">M5.XВ:31</text>
<text x="55" y="96.2">ДВ16</text>
<text x="90.7" y="96.3">M5.XВ:32</text>
<text x="127.9" y="98.6">X:76</text>
<text x="267.5" y="97">R4</text>
<text x="12" y="104.2">ЭМВ</text>
<text x="68.5" y="106.1">R2</text>
<text x="262.3" y="103.6">1</text>
<text x="274.9" y="103.6">2</text>
<text x="337.6" y="105">A1</text>
<text x="63.3" y="112.6">1</text>
<text x="75.9" y="112.6">2</text>
<text x="205.5" y="112.1">Работа реле</text>
<text x="266.6" y="113">KA3</text>
<text x="328.9" y="111.1">Работа ЭМО2 В1</text>
<text x="68.6" y="117">A1</text>
<text x="205.7" y="115.8">тока в цепи</text>
<text x="210.2" y="119.6">ЭМО2</text>
<text x="308" y="118.3">M6.XВ:11</text>
<text x="323.8" y="118.2">ДВ22</text>
<text x="359.7" y="118.3">M6.XВ:12</text>
<text x="3.5" y="122.7">Цепи отключения</text>
<text x="58.2" y="122.3">Отключить В1</text>
<text x="81.2" y="125.8">K1</text>
<text x="112.8" y="123.1">SA1</text>
<text x="263.7" y="120.6">2</text>
<text x="272.9" y="120.6">4</text>
<text x="328.9" y="125.3">Контр. опертока ЭМО2 В1</text>
<text x="6.3" y="126.4">выключателя</text>
<text x="7.4" y="130.2">через ЭМО1</text>
<text x="38.8" y="129.3">M2.XВ:2</text>
<text x="92.1" y="129.3">M2.XВ:1</text>
<text x="107.9" y="131.5">5</text>
<text x="120.9" y="131.5">6</text>
<text x="127.9" y="131.6">X:79...X:83</text>
<text x="204.7" y="130.4">оперативного</text>
<text x="207.5" y="126.7">Контроль</text>
<text x="139.6" y="137">KA2</text>
<text x="210.2" y="137.9">ЭМО2</text>
<text x="210.3" y="134.2">тока</text>
<text x="308.3" y="133.3">M6.XВ:9</text>
<text x="324" y="133.2">ДВ21</text>
<text x="359.8" y="133.3">M6.XВ:10</text>
<text x="6.3" y="142.4">Действие на</text>
<text x="67.6" y="140.1">KA2</text>
<text x="163.5" y="143.2">Цепи</text>
<text x="11.4" y="146.2">ЭМО1</text>
<text x="65.3" y="147.5">1</text>
<text x="73.9" y="147.5">3</text>
<text x="127.9" y="147.5">X:84</text>
<text x="136.6" y="147.5">А</text>
<text x="145.9" y="147.5">B</text>
<text x="150.9" y="147.5">X:86</text>
<text x="163.4" y="147.4">ЭМО1</text>
<text x="68.6" y="152.1">A1</text>
<text x="259.1" y="155">A1</text>
<text x="59.9" y="157.3">Контр. ЭМО1 В1</text>
<text x="267.2" y="160.8">K20</text>
<text x="341.3" y="158.5">Действие на</text>
<text x="5" y="167.9">Контроль цепи</text>
<text x="39.6" y="165.3">M6.XВ:1</text>
<text x="55" y="165.2">ДВ17</text>
<text x="91.3" y="165.3">M6.XВ:2</text>
<text x="127.9" y="167.6">X:85</text>
<text x="278.9" y="164.3">M3.XВ:7</text>
<text x="327.9" y="166.6">X:169</text>
<text x="341.3" y="166">расцепитель</text>
<text x="341.6" y="162.2">независимый</text>
<text x="11.2" y="171.7">ЭМО2</text>
<text x="278.9" y="168.3">M3.XВ:8</text>
<text x="300.9" y="170.6">X:131</text>
<text x="343" y="169.8">ЭМВ, ЭМО1</text>
<text x="68.5" y="175">R3</text>
<text x="267.4" y="174.8">K21</text>
<text x="278.9" y="178.3">M3.XВ:9</text>
<text x="341.3" y="174.7">Действие на</text>
<text x="341.6" y="178.4">независимый</text>
<text x="63.3" y="181.6">1</text>
<text x="75.9" y="181.6">2</text>
<text x="138.6" y="183">A1</text>
<text x="278.3" y="182.3">M3.XВ:10</text>
<text x="300.9" y="184.5">X:132</text>
<text x="327.9" y="180.5">X:170</text>
<text x="341.3" y="182.2">расцепитель</text>
<text x="346.1" y="185.9">ЭМО2</text>
<text x="6.5" y="189.5">Работа реле</text>
<text x="67.8" y="191">KA1</text>
<text x="129.9" y="189">Работа ЭМВ В1</text>
<text x="6.7" y="193.3">тока в цепи</text>
<text x="12" y="197.1">ЭМВ</text>
<text x="108.5" y="196.3">M6.XВ:29</text>
<text x="125.1" y="196.2">ДВ31</text>
<text x="160.6" y="196.3">M6.XВ:30</text>
<text x="64.8" y="198.6">2</text>
<text x="73.9" y="198.6">4</text>
<text x="6.5" y="205.5">Работа реле</text>
<text x="6.7" y="209.3">тока в цепи</text>
<text x="67.6" y="206.1">KA2</text>
<text x="129.9" y="204">Работа ЭМО1 В1</text>
<text x="11.4" y="213.1">ЭМО1</text>
<text x="64.8" y="213.5">2</text>
<text x="73.9" y="213.5">4</text>
<text x="109.4" y="211.3">M6.XВ:5</text>
<text x="125" y="211.2">ДВ19</text>
<text x="161.3" y="211.3">M6.XВ:6</text>
<text x="8.5" y="219.7">Контроль</text>
<text x="129.9" y="218.3">Контр. опертока ЭМВ/ЭМО1 В1</text>
<text x="5.7" y="223.4">оперативного</text>
<text x="11.4" y="227.2">тока</text>
<text x="109.4" y="226.3">M6.XВ:3</text>
<text x="125" y="226.2">ДВ18</text>
<text x="161.3" y="226.3">M6.XВ:4</text>
<text x="7.1" y="230.9">ЭМВ и ЭМО1</text>
</g>
<g font-size="3.4">
<text x="237.4" y="162.2">Обест. ЭМО1 и ЭМВ В1</text>
<text x="245" y="176.2">Обест. ЭМО2 В1</text>
</g>
<g font-size="2.9">
<text x="110.9" y="48.6">Выв</text>
<text x="115.9" y="48.6">Раб</text>
<text x="309.8" y="48.6">Выв</text>
<text x="314.9" y="48.6">Раб</text>
<text x="110.9" y="126.6">Выв</text>
<text x="115.9" y="126.6">Раб</text>
</g>
</svg>
